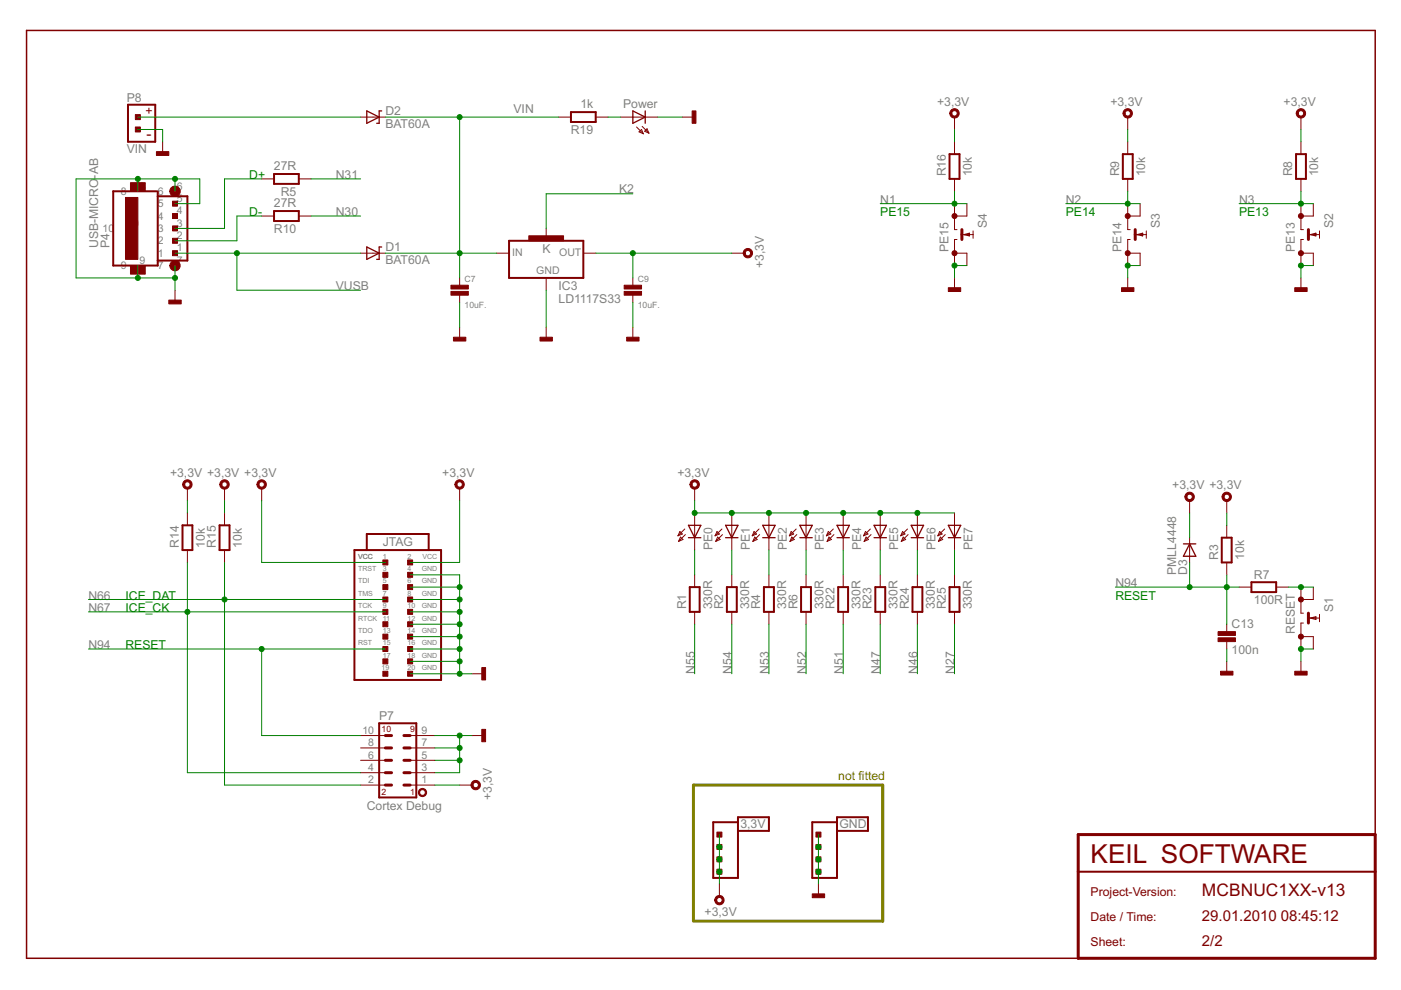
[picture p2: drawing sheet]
<svg xmlns="http://www.w3.org/2000/svg" width="297mm" height="210mm" viewBox="0 0 297 210" stroke-linecap="round" stroke-linejoin="round" font-family="sans-serif">
<g fill="#800000" stroke="#800000" stroke-width=".32">
<path d="M5.6 6.5v196.7z"/>
<path d="M5.6 6.5h286z"/>
<path d="M291.6 6.5v170.5z"/>
<path d="M5.6 203.2h223z"/>
</g>
<g fill="#800000" stroke="#800000" stroke-width=".63">
<path d="M228.6 184.8v18.4z"/>
<path d="M228.6 177v7.8z"/>
<path d="M228.6 177h63z"/>
<path d="M291.6 177v7.8z"/>
<path d="M291.6 184.8v18.4z"/>
<path d="M228.6 203.2h63z"/>
<path d="M203.9 48.7v1z"/>
<path d="M203.9 49.7v1.1z"/>
<path d="M277.4 130v1z"/>
<path d="M277.4 131v1.1z"/>
<path d="M277.4 48.7v1z"/>
<path d="M277.4 49.7v1.1z"/>
<path d="M240.7 48.7v1z"/>
<path d="M240.7 49.7v1.1z"/>
<path d="M85.6 156h1.4z"/>
<path d="M85.6 158.6h1.4z"/>
<path d="M85.6 161.2h1.4z"/>
<path d="M85.6 163.8h1.4z"/>
<path d="M85.6 166.5h1.4z"/>
<path d="M81.7 156h1.3z"/>
<path d="M81.7 158.6h1.3z"/>
<path d="M81.7 161.2h1.3z"/>
<path d="M81.7 163.8h1.3z"/>
<path d="M81.7 166.5h1.3z"/>
</g>
<g fill="#800000" stroke="#800000" stroke-width=".42">
<path d="M228.6 184.8h63z"/>
<path d="M107.9 58.9h15.8z"/>
<path d="M123.7 51.1v7.8z"/>
<path d="M107.9 51.1h15.8z"/>
<path d="M107.9 51.1v7.8z"/>
<path d="M75.1 144.2h18.4z"/>
<path d="M75.1 116.6v27.6z"/>
<path d="M93.5 116.6v27.6z"/>
<path d="M75.1 116.6h2.7z"/>
<path d="M77.8 116.6h13.1z"/>
<path d="M77.8 113.2v3.4z"/>
<path d="M77.8 113.2h13.1z"/>
<path d="M90.9 113.2v3.4z"/>
<path d="M90.9 116.6h2.6z"/>
<path d="M151.2 186.1h5.3z"/>
<path d="M151.2 174.3v11.8z"/>
<path d="M156.5 174.3v11.8z"/>
<path d="M151.2 174.3h5.3z"/>
<path d="M156.5 173.3v1z"/>
<path d="M156.5 173.3h6.5z"/>
<path d="M163 173.3v2.9z"/>
<path d="M156.7 176.2h6.3z"/>
<path d="M172.2 186.1h5.3z"/>
<path d="M172.2 174.3v11.8z"/>
<path d="M177.5 174.3v11.8z"/>
<path d="M172.2 174.3h5.3z"/>
<path d="M177.5 173.3v1z"/>
<path d="M177.5 173.3h6.5z"/>
<path d="M184 173.3v2.9z"/>
<path d="M177.7 176.2h6.3z"/>
<path d="M146.2 124.5v5.2z"/>
<path d="M146.2 124.5h2.1z"/>
<path d="M148.3 124.5v5.2z"/>
<path d="M146.2 129.7h2.1z"/>
<path d="M38.7 111.4v5.2z"/>
<path d="M38.7 111.4h2.1z"/>
<path d="M40.8 111.4v5.2z"/>
<path d="M38.7 116.6h2.1z"/>
<path d="M46.5 111.4v5.2z"/>
<path d="M46.5 111.4h2.2z"/>
<path d="M48.7 111.4v5.2z"/>
<path d="M46.5 116.6h2.2z"/>
<path d="M121.1 25.9h5.2z"/>
<path d="M121.1 23.8v2.1z"/>
<path d="M121.1 23.8h5.2z"/>
<path d="M126.3 23.8v2.1z"/>
<path d="M154.1 124.5v5.2z"/>
<path d="M154.1 124.5h2.1z"/>
<path d="M156.2 124.5v5.2z"/>
<path d="M154.1 129.7h2.1z"/>
<path d="M162 124.5v5.2z"/>
<path d="M162 124.5h2.1z"/>
<path d="M164.1 124.5v5.2z"/>
<path d="M162 129.7h2.1z"/>
<path d="M169.8 124.5v5.2z"/>
<path d="M169.8 124.5h2.1z"/>
<path d="M171.9 124.5v5.2z"/>
<path d="M169.8 129.7h2.1z"/>
<path d="M177.7 124.5v5.2z"/>
<path d="M177.7 124.5h2.1z"/>
<path d="M179.8 124.5v5.2z"/>
<path d="M177.7 129.7h2.1z"/>
<path d="M185.6 124.5v5.2z"/>
<path d="M185.6 124.5h2.1z"/>
<path d="M187.7 124.5v5.2z"/>
<path d="M185.6 129.7h2.1z"/>
<path d="M193.5 124.5v5.2z"/>
<path d="M193.5 124.5h2.1z"/>
<path d="M195.6 124.5v5.2z"/>
<path d="M193.5 129.7h2.1z"/>
<path d="M201.3 124.5v5.2z"/>
<path d="M201.3 124.5h2.1z"/>
<path d="M203.4 124.5v5.2z"/>
<path d="M201.3 129.7h2.1z"/>
<path d="M259 114v5.3z"/>
<path d="M259 114h2.1z"/>
<path d="M261.1 114v5.3z"/>
<path d="M259 119.3h2.1z"/>
<path d="M265.3 123.4h5.3z"/>
<path d="M270.6 123.4v2.1z"/>
<path d="M265.3 125.5h5.3z"/>
<path d="M265.3 123.4v2.1z"/>
<path d="M274.8 32.7v5.2z"/>
<path d="M274.8 32.7h2.1z"/>
<path d="M276.9 32.7v5.2z"/>
<path d="M274.8 37.9h2.1z"/>
<path d="M80.4 169.1h7.9z"/>
<path d="M80.4 153.4v15.7z"/>
<path d="M88.3 153.4v15.7z"/>
<path d="M80.4 153.4h7.9z"/>
<path d="M58.1 39h5.3z"/>
<path d="M58.1 36.9v2.1z"/>
<path d="M58.1 36.9h5.3z"/>
<path d="M63.4 36.9v2.1z"/>
<path d="M58.1 46.9h5.3z"/>
<path d="M58.1 44.7v2.2z"/>
<path d="M58.1 44.7h5.3z"/>
<path d="M63.4 44.7v2.2z"/>
<path d="M238.1 32.7v5.2z"/>
<path d="M238.1 32.7h2.1z"/>
<path d="M240.2 32.7v5.2z"/>
<path d="M238.1 37.9h2.1z"/>
<path d="M201.3 32.7v5.2z"/>
<path d="M201.3 32.7h2.1z"/>
<path d="M203.4 32.7v5.2z"/>
<path d="M201.3 37.9h2.1z"/>
<path d="M33.4 55.2h6.3z"/>
<path d="M39.7 41.6v13.6z"/>
<path d="M33.4 41.6h6.3z"/>
<path d="M24 40.6h9.2z"/>
<path d="M24 56.3h9.4z"/>
<path d="M33.4 55.2v1.1z"/>
<path d="M33.4 41.6v13.6z"/>
<path d="M33.4 40.6v1z"/>
<path d="M24 40.6v15.7z"/>
<path d="M27.1 30.1h5.8z"/>
<path d="M27.1 22.2v7.9z"/>
<path d="M32.9 22.2v7.9z"/>
<path d="M27.1 22.2h5.8z"/>
</g>
<g fill="#800000" stroke="#800000" stroke-width=".21">
<path d="M152.5 187.4v2.7z"/>
<path d="M173.5 187.4v2.7z"/>
<path d="M275.8 140.2v2.7z"/>
<path d="M260.1 106.1v2.7z"/>
<path d="M260.1 140.2v2.7z"/>
<path d="M252.2 116.6v2.7z"/>
<path d="M252.2 114v2.6z"/>
<path d="M252.2 106.1v2.7z"/>
<path d="M275.8 58.9v2.6z"/>
<path d="M275.8 24.8v2.7z"/>
<path d="M239.1 58.9v2.6z"/>
<path d="M105.3 53.7h2.6z"/>
<path d="M115.8 58.9v2.6z"/>
<path d="M123.7 53.7h2.6z"/>
<path d="M115.8 48.4v2.7z"/>
<path d="M115.8 69.4v2.6z"/>
<path d="M97.5 69.4v2.6z"/>
<path d="M37.1 61.5v2.7z"/>
<path d="M155.2 53.7h2.6z"/>
<path d="M34.5 30.1v2.6z"/>
<path d="M144.7 24.8h2.6z"/>
<path d="M134.2 69.4v2.6z"/>
<path d="M76.5 53.7h2.6z"/>
<path d="M79.1 53.7h2.6z"/>
<path d="M76.5 24.8h2.6z"/>
<path d="M79.1 24.8h2.6z"/>
<path d="M100.1 142.9h2.6z"/>
<path d="M55.5 103.5v2.6z"/>
<path d="M97.5 103.5v2.6z"/>
<path d="M39.7 103.5v2.6z"/>
<path d="M47.6 103.5v2.6z"/>
<path d="M147.3 129.7v2.7z"/>
<path d="M147.3 121.9v2.6z"/>
<path d="M147.3 114v2.6z"/>
<path d="M147.3 108.8v2.6z"/>
<path d="M147.3 111.4v2.6z"/>
<path d="M145.2 112.2l-1.5 1.4z"/>
<path d="M143.7 113.6l1-.4z"/>
<path d="M144.1 112.7l.6 .5z"/>
<path d="M144.1 112.7l-.4 .9z"/>
<path d="M143.9 114.8l.9-.4z"/>
<path d="M144.3 113.9l.5 .5z"/>
<path d="M144.3 113.9l-.4 .9z"/>
<path d="M145.3 113.3l-1.4 1.5z"/>
<path d="M39.7 116.6v2.7z"/>
<path d="M39.7 108.8v2.6z"/>
<path d="M47.6 116.6v2.7z"/>
<path d="M47.6 108.8v2.6z"/>
<path d="M126.3 24.8h2.6z"/>
<path d="M118.4 24.8h2.7z"/>
<path d="M136.8 24.8h2.6z"/>
<path d="M131.6 24.8h2.6z"/>
<path d="M134.2 24.8h2.6z"/>
<path d="M135 26.9l1.4 1.5z"/>
<path d="M136 27.5l.4 .9z"/>
<path d="M135.5 28l.5-.5z"/>
<path d="M135.5 28l.9 .4z"/>
<path d="M137.2 27.3l.4 .9z"/>
<path d="M137.2 27.3l-.5 .5z"/>
<path d="M136.7 27.8l.9 .4z"/>
<path d="M136.1 26.8l1.5 1.4z"/>
<path d="M147.3 103.5v2.6z"/>
<path d="M155.2 114v2.6z"/>
<path d="M155.2 108.8v2.6z"/>
<path d="M155.2 111.4v2.6z"/>
<path d="M153.1 112.2l-1.5 1.4z"/>
<path d="M151.6 113.6l.9-.4z"/>
<path d="M152 112.7l.5 .5z"/>
<path d="M152 112.7l-.4 .9z"/>
<path d="M151.7 114.8l1-.4z"/>
<path d="M152.1 113.9l.6 .5z"/>
<path d="M152.1 113.9l-.4 .9z"/>
<path d="M153.2 113.3l-1.5 1.5z"/>
<path d="M163 114v2.6z"/>
<path d="M163 108.8v2.6z"/>
<path d="M163 111.4v2.6z"/>
<path d="M160.9 112.2l-1.4 1.4z"/>
<path d="M159.5 113.6l.9-.4z"/>
<path d="M159.9 112.7l.5 .5z"/>
<path d="M159.9 112.7l-.4 .9z"/>
<path d="M159.6 114.8l.9-.4z"/>
<path d="M160 113.9l.5 .5z"/>
<path d="M160 113.9l-.4 .9z"/>
<path d="M161.1 113.3l-1.5 1.5z"/>
<path d="M170.9 114v2.6z"/>
<path d="M170.9 108.8v2.6z"/>
<path d="M170.9 111.4v2.6z"/>
<path d="M168.8 112.2l-1.4 1.4z"/>
<path d="M167.4 113.6l.9-.4z"/>
<path d="M167.7 112.7l.6 .5z"/>
<path d="M167.7 112.7l-.3 .9z"/>
<path d="M167.5 114.8l.9-.4z"/>
<path d="M167.9 113.9l.5 .5z"/>
<path d="M167.9 113.9l-.4 .9z"/>
<path d="M168.9 113.3l-1.4 1.5z"/>
<path d="M178.8 114v2.6z"/>
<path d="M178.8 108.8v2.6z"/>
<path d="M178.8 111.4v2.6z"/>
<path d="M175.2 113.6l1.5-1.4z"/>
<path d="M175.2 113.6l.9-.4z"/>
<path d="M175.6 112.7l.5 .5z"/>
<path d="M175.6 112.7l-.4 .9z"/>
<path d="M175.4 114.8l.9-.4z"/>
<path d="M175.7 113.9l.6 .5z"/>
<path d="M175.7 113.9l-.3 .9z"/>
<path d="M176.8 113.3l-1.4 1.5z"/>
<path d="M186.6 114v2.6z"/>
<path d="M186.6 108.8v2.6z"/>
<path d="M186.6 111.4v2.6z"/>
<path d="M184.5 112.2l-1.4 1.4z"/>
<path d="M183.1 113.6l.9-.4z"/>
<path d="M183.5 112.7l.5 .5z"/>
<path d="M183.5 112.7l-.4 .9z"/>
<path d="M183.2 114.8l.9-.4z"/>
<path d="M183.6 113.9l.5 .5z"/>
<path d="M183.6 113.9l-.4 .9z"/>
<path d="M183.2 114.8l1.5-1.5z"/>
<path d="M194.5 114v2.6z"/>
<path d="M194.5 108.8v2.6z"/>
<path d="M194.5 111.4v2.6z"/>
<path d="M192.4 112.2l-1.4 1.4z"/>
<path d="M191 113.6l.9-.4z"/>
<path d="M191.4 112.7l.5 .5z"/>
<path d="M191.4 112.7l-.4 .9z"/>
<path d="M191.1 114.8l.9-.4z"/>
<path d="M191.5 113.9l.5 .5z"/>
<path d="M191.5 113.9l-.4 .9z"/>
<path d="M192.5 113.3l-1.4 1.5z"/>
<path d="M202.4 114v2.6z"/>
<path d="M202.4 108.8v2.6z"/>
<path d="M202.4 111.4v2.6z"/>
<path d="M200.3 112.2l-1.5 1.4z"/>
<path d="M198.8 113.6l.9-.4z"/>
<path d="M199.2 112.7l.5 .5z"/>
<path d="M199.2 112.7l-.4 .9z"/>
<path d="M199 114.8l.9-.4z"/>
<path d="M199.4 113.9l.5 .5z"/>
<path d="M199.4 113.9l-.4 .9z"/>
<path d="M200.4 113.3l-1.4 1.5z"/>
<path d="M155.2 129.7v2.7z"/>
<path d="M155.2 121.9v2.6z"/>
<path d="M163 129.7v2.7z"/>
<path d="M163 121.9v2.6z"/>
<path d="M170.9 129.7v2.7z"/>
<path d="M170.9 121.9v2.6z"/>
<path d="M178.8 129.7v2.7z"/>
<path d="M178.8 121.9v2.6z"/>
<path d="M186.6 129.7v2.7z"/>
<path d="M186.6 121.9v2.6z"/>
<path d="M194.5 129.7v2.7z"/>
<path d="M194.5 121.9v2.6z"/>
<path d="M202.4 129.7v2.7z"/>
<path d="M202.4 121.9v2.6z"/>
<path d="M97.5 58.9v1.6z"/>
<path d="M97.5 62.6v1.6z"/>
<path d="M134.2 58.9v1.6z"/>
<path d="M134.2 62.6v1.6z"/>
<path d="M260.1 119.3v2.6z"/>
<path d="M260.1 111.4v2.6z"/>
<path d="M262.7 124.5h2.6z"/>
<path d="M270.6 124.5h2.6z"/>
<path d="M275.8 37.9v2.7z"/>
<path d="M275.8 30.1v2.6z"/>
<path d="M205 43.2v2.6z"/>
<path d="M202.4 43.2v2.6z"/>
<path d="M202.4 53.7v2.6z"/>
<path d="M205 53.7v2.6z"/>
<path d="M202.4 45.8h2.6z"/>
<path d="M202.4 53.7h2.6z"/>
<path d="M202.4 45.8v2.9z"/>
<path d="M202.4 50.8h.5z"/>
<path d="M202.4 50.8v2.9z"/>
<path d="M202.4 48.7h.5z"/>
<path d="M203.9 49.7h.6z"/>
<path d="M204.5 49.7h1.8z"/>
<path d="M206.3 49.7v.8z"/>
<path d="M206.3 49v.7z"/>
<path d="M278.4 124.5v2.6z"/>
<path d="M275.8 124.5v2.6z"/>
<path d="M275.8 135v2.6z"/>
<path d="M278.4 135v2.6z"/>
<path d="M275.8 127.1h2.6z"/>
<path d="M275.8 135h2.6z"/>
<path d="M275.8 127.1v2.9z"/>
<path d="M275.8 132.1h.6z"/>
<path d="M275.8 132.1v2.9z"/>
<path d="M275.8 130h.6z"/>
<path d="M277.4 131h.5z"/>
<path d="M277.9 131h1.9z"/>
<path d="M279.8 131v.8z"/>
<path d="M279.8 130.3v.7z"/>
<path d="M278.4 43.2v2.6z"/>
<path d="M275.8 43.2v2.6z"/>
<path d="M275.8 53.7v2.6z"/>
<path d="M278.4 53.7v2.6z"/>
<path d="M275.8 45.8h2.6z"/>
<path d="M275.8 53.7h2.6z"/>
<path d="M275.8 45.8v2.9z"/>
<path d="M275.8 50.8h.6z"/>
<path d="M275.8 50.8v2.9z"/>
<path d="M275.8 48.7h.6z"/>
<path d="M277.4 49.7h.5z"/>
<path d="M277.9 49.7h1.9z"/>
<path d="M279.8 49.7v.8z"/>
<path d="M279.8 49v.7z"/>
<path d="M241.7 43.2v2.6z"/>
<path d="M239.1 43.2v2.6z"/>
<path d="M239.1 53.7v2.6z"/>
<path d="M241.7 53.7v2.6z"/>
<path d="M239.1 45.8h2.6z"/>
<path d="M239.1 53.7h2.6z"/>
<path d="M239.1 45.8v2.9z"/>
<path d="M239.1 50.8h.5z"/>
<path d="M239.1 50.8v2.9z"/>
<path d="M239.1 48.7h.5z"/>
<path d="M240.7 49.7h.5z"/>
<path d="M241.2 49.7h1.8z"/>
<path d="M243 49.7v.8z"/>
<path d="M243 49v.7z"/>
<path d="M87 166.5h5.2z"/>
<path d="M76.5 166.5h5.2z"/>
<path d="M87 163.8h5.2z"/>
<path d="M76.5 163.8h5.2z"/>
<path d="M87 161.2h5.2z"/>
<path d="M76.5 161.2h5.2z"/>
<path d="M87 158.6h5.2z"/>
<path d="M76.5 158.6h5.2z"/>
<path d="M87 156h5.2z"/>
<path d="M76.5 156h5.2z"/>
<path d="M100.1 156h2.6z"/>
<path d="M97.5 166.5h2.6z"/>
<path d="M260.1 132.4v1.5z"/>
<path d="M260.1 136v1.6z"/>
<path d="M63.4 37.9h2.6z"/>
<path d="M55.5 37.9h2.6z"/>
<path d="M63.4 45.8h2.6z"/>
<path d="M55.5 45.8h2.6z"/>
<path d="M239.1 37.9v2.7z"/>
<path d="M239.1 30.1v2.6z"/>
<path d="M239.1 24.8v2.7z"/>
<path d="M202.4 37.9v2.7z"/>
<path d="M202.4 30.1v2.6z"/>
<path d="M202.4 24.8v2.7z"/>
<path d="M202.4 58.9v2.6z"/>
<path d="M151.7 190.3a1 1 0 0 1 1.6 0 1 1 0 0 1-.5 1.5 1 1 0 0 1-1.3-.9h.5a.58 .58 0 0 1 .8-.5 .58 .58 0 0 1 .1 .9 .58 .58 0 0 1-.9-.3v-.1h-.5z" fill-rule="evenodd"/>
<path d="M259.3 104.8a.99 .99 0 0 1 1.6 0 .99 .99 0 0 1-.5 1.5 .99 .99 0 0 1-1.3-1h.4a.58 .58 0 0 1 .8-.6 .58 .58 0 0 1 .2 1 .58 .58 0 0 1-1-.2v-.2h-.4z" fill-rule="evenodd"/>
<path d="M251.4 104.8a1 1 0 0 1 1.6 0 1 1 0 0 1-.5 1.5 1 1 0 0 1-1.3-1h.5a.58 .58 0 0 1 .8-.5 .58 .58 0 0 1 .1 1 .58 .58 0 0 1-.9-.3v-.2h-.5z" fill-rule="evenodd"/>
<path d="M275 23.5a1 1 0 0 1 1.6 0 1 1 0 0 1-.5 1.5 1 1 0 0 1-1.3-1h.5a.58 .58 0 0 1 .8-.5 .58 .58 0 0 1 .1 1 .58 .58 0 0 1-.9-.3v-.2h-.5z" fill-rule="evenodd"/>
<path d="M157.8 53.1a1 1 0 0 1 1.6 0 1 1 0 0 1-.5 1.5 1 1 0 0 1-1.3-.9h.4a.58 .58 0 0 1 .8-.5 .58 .58 0 0 1 .1 .9 .58 .58 0 0 1-.9-.3v-.1h-.4z" fill-rule="evenodd"/>
<path d="M54.7 102.1a1 1 0 0 1 1.6 0 1 1 0 0 1-.5 1.6 1 1 0 0 1-1.3-1h.4a.58 .58 0 0 1 .7-.6 .58 .58 0 0 1 .3 1 .58 .58 0 0 1-1-.2v-.2h-.4z" fill-rule="evenodd"/>
<path d="M96.6 102.1a.99 .99 0 0 1 1.6 0 .99 .99 0 0 1-.4 1.6 .99 .99 0 0 1-1.3-1h.4a.58 .58 0 0 1 .7-.6 .58 .58 0 0 1 .3 1 .58 .58 0 0 1-1-.2v-.2h-.4z" fill-rule="evenodd"/>
<path d="M38.9 102.1a1 1 0 0 1 1.6 0 1 1 0 0 1-.5 1.6 1 1 0 0 1-1.3-1h.5a.58 .58 0 0 1 .8-.5 .58 .58 0 0 1 .1 1 .58 .58 0 0 1-.9-.3v-.2h-.5z" fill-rule="evenodd"/>
<path d="M46.8 102.1a1 1 0 0 1 1.6 0 1 1 0 0 1-.5 1.6 1 1 0 0 1-1.3-1h.4a.58 .58 0 0 1 .9-.5 .58 .58 0 0 1 .1 1 .58 .58 0 0 1-.9-.3l-.1-.2h-.4z" fill-rule="evenodd"/>
<path d="M146.5 102.1a1 1 0 0 1 1.6 0 1 1 0 0 1-.5 1.6 1 1 0 0 1-1.3-1h.4a.57 .57 0 0 1 .8-.6 .57 .57 0 0 1 .2 1 .57 .57 0 0 1-1-.2v-.2h-.4z" fill-rule="evenodd"/>
<path d="M88.9 167.5a.88 .88 0 0 1 1.4 0 .88 .88 0 0 1-.4 1.3 .88 .88 0 0 1-1.2-.8h.3a.61 .61 0 0 1 .8-.6 .61 .61 0 0 1 .2 1 .61 .61 0 0 1-1-.2v-.2h-.3z" fill-rule="evenodd"/>
<path d="M100.1 165.9a1 1 0 0 1 1.6 0 1 1 0 0 1-.5 1.5 1 1 0 0 1-1.3-.9h.4a.58 .58 0 0 1 .8-.5 .58 .58 0 0 1 .1 .9 .58 .58 0 0 1-.9-.3v-.1h-.4z" fill-rule="evenodd"/>
<path d="M238.5 23.2a1 1 0 0 1 1.5 .4 1 1 0 0 1-.7 1.4 1 1 0 0 1-1.2-1h.4a.58 .58 0 0 1 .9-.5 .58 .58 0 0 1 .1 1 .58 .58 0 0 1-1-.3v-.2h-.4z" fill-rule="evenodd"/>
<path d="M201.8 23.2a1 1 0 0 1 1.5 .4 1 1 0 0 1-.7 1.4 1 1 0 0 1-1.2-1h.4a.58 .58 0 0 1 .8-.5 .58 .58 0 0 1 .2 1 .58 .58 0 0 1-1-.3v-.2h-.4z" fill-rule="evenodd"/>
<path d="M36.3 39.8a1.11 1.11 0 0 1 1.8 .1 1.11 1.11 0 0 1-.7 1.7 1.11 1.11 0 0 1-1.4-1h1.2h-1.2z" fill-rule="evenodd"/>
<path d="M36.3 55.6a1.1 1.1 0 0 1 1.7 .2 1.1 1.1 0 0 1-.6 1.6 1.1 1.1 0 0 1-1.4-1.1h1.2h-1.2z" fill-rule="evenodd"/>
<circle cx="202.4" cy="45.8" r=".53"/>
<circle cx="202.4" cy="53.7" r=".53"/>
<circle cx="275.8" cy="127.1" r=".53"/>
<circle cx="275.8" cy="135" r=".53"/>
<circle cx="275.8" cy="45.8" r=".53"/>
<circle cx="275.8" cy="53.7" r=".53"/>
<circle cx="239.1" cy="45.8" r=".53"/>
<circle cx="239.1" cy="53.7" r=".53"/>
</g>
<g fill="#800000" stroke="#800000" stroke-width=".21">
<path d="M172.2 189.5h2.6v.8h-2.6z"/>
<path d="M274.5 142.3h2.6v.8h-2.6z"/>
<path d="M258.8 142.3h2.6v.8h-2.6z"/>
<path d="M274.5 61h2.6v.8h-2.6z"/>
<path d="M237.8 61h2.6v.8h-2.6z"/>
<path d="M112.1 50h7.4v1.1h-7.4z"/>
<path d="M114.5 71.5h2.6v.8h-2.6z"/>
<path d="M96.1 71.5h2.7v.8h-2.7z"/>
<path d="M35.8 63.6h2.6v.8h-2.6z"/>
<path d="M33.2 32.2h2.6v.8h-2.6z"/>
<path d="M146.7 23.5h.9v2.6h-.9z"/>
<path d="M132.9 71.5h2.6v.8h-2.6z"/>
<path d="M102.2 141.5h.8v2.7h-.8z"/>
<path d="M81.2 118.7h1v1.1h-1z"/>
<path d="M86.4 118.7h1.1v1.1h-1.1z"/>
<path d="M81.2 121.3h1v1.1h-1z"/>
<path d="M86.4 121.3h1.1v1.1h-1.1z"/>
<path d="M86.4 124h1.1v1h-1.1z"/>
<path d="M81.2 124h1v1h-1z"/>
<path d="M81.2 126.6h1v1h-1z"/>
<path d="M86.4 126.6h1.1v1h-1.1z"/>
<path d="M81.2 129.2h1v1.1h-1z"/>
<path d="M86.4 129.2h1.1v1.1h-1.1z"/>
<path d="M81.2 131.8h1v1.1h-1z"/>
<path d="M86.4 131.8h1.1v1.1h-1.1z"/>
<path d="M81.2 134.5h1v1h-1z"/>
<path d="M86.4 134.5h1.1v1h-1.1z"/>
<path d="M81.2 137.1h1v1h-1z"/>
<path d="M86.4 137.1h1.1v1h-1.1z"/>
<path d="M81.2 139.7h1v1.1h-1z"/>
<path d="M86.4 139.7h1.1v1.1h-1.1z"/>
<path d="M81.2 142.3h1v1.1h-1z"/>
<path d="M86.4 142.3h1.1v1.1h-1.1z"/>
<path d="M152 176.4h1.1v1.1h-1.1z"/>
<path d="M152 179h1.1v1.1h-1.1z"/>
<path d="M152 181.7h1.1v1h-1.1z"/>
<path d="M152 184.3h1.1v1.1h-1.1z"/>
<path d="M173 176.4h1.1v1.1h-1.1z"/>
<path d="M173 179h1.1v1.1h-1.1z"/>
<path d="M173 181.7h1.1v1h-1.1z"/>
<path d="M173 184.3h1.1v1.1h-1.1z"/>
<path d="M95.6 60.5h3.7v.8h-3.7z"/>
<path d="M95.6 61.8h3.7v.8h-3.7z"/>
<path d="M132.3 60.5h3.7v.8h-3.7z"/>
<path d="M132.3 61.8h3.7v.8h-3.7z"/>
<path d="M102.2 154.6h.8v2.7h-.8z"/>
<path d="M258.3 133.9h3.6v.8h-3.6z"/>
<path d="M258.3 135.2h3.6v.8h-3.6z"/>
<path d="M201.1 61h2.6v.8h-2.6z"/>
<path d="M36.6 50.5h1v1.1h-1z"/>
<path d="M36.6 47.9h1v1.1h-1z"/>
<path d="M36.6 53.1h1v1.1h-1z"/>
<path d="M36.6 45.3h1v1h-1z"/>
<path d="M36.6 42.7h1v1h-1z"/>
<path d="M26.6 41.9h2.6v13.1h-2.6z"/>
<path d="M27.7 38.7h3.1v1.9h-3.1z"/>
<path d="M27.7 56.3h3.1v1.8h-3.1z"/>
<path d="M28.7 24.3h1.1v1.1h-1.1z"/>
<path d="M28.7 26.9h1.1v1.1h-1.1z"/>
</g>
<g fill="#800000" stroke="#800000" stroke-width=".28">
<path d="M252.2 115.3l1.3 2.6z"/>
<path d="M252.2 115.3l-1.3 2.6z"/>
<path d="M250.9 115.3h1.3z"/>
<path d="M250.9 117.9h2.6z"/>
<path d="M252.2 115.3h1.3z"/>
<path d="M77.8 55l2.6-1.3z"/>
<path d="M77.8 52.4l2.6 1.3z"/>
<path d="M80.4 52.4v1.3z"/>
<path d="M77.8 52.4v2.6z"/>
<path d="M80.4 53.7v1.3z"/>
<path d="M80.4 52.4h.5z"/>
<path d="M79.9 55h.5z"/>
<path d="M77.8 26.1l2.6-1.3z"/>
<path d="M77.8 23.5l2.6 1.3z"/>
<path d="M80.4 23.5v1.3z"/>
<path d="M77.8 23.5v2.6z"/>
<path d="M80.4 24.8v1.3z"/>
<path d="M80.4 23.5h.5z"/>
<path d="M79.9 26.1h.5z"/>
<path d="M148.6 111.4l-1.3 2.6z"/>
<path d="M146 111.4l1.3 2.6z"/>
<path d="M147.3 114h1.3z"/>
<path d="M146 114h1.3z"/>
<path d="M147.3 111.4h1.3z"/>
<path d="M146 111.4h1.3z"/>
<path d="M134.2 23.5l2.6 1.3z"/>
<path d="M134.2 26.1l2.6-1.3z"/>
<path d="M136.8 23.5v1.3z"/>
<path d="M136.8 24.8v1.3z"/>
<path d="M134.2 23.5v1.3z"/>
<path d="M134.2 24.8v1.3z"/>
<path d="M156.5 111.4l-1.3 2.6z"/>
<path d="M153.8 111.4l1.4 2.6z"/>
<path d="M155.2 114h1.3z"/>
<path d="M153.8 114h1.4z"/>
<path d="M155.2 111.4h1.3z"/>
<path d="M153.8 111.4h1.4z"/>
<path d="M164.3 111.4l-1.3 2.6z"/>
<path d="M161.7 111.4l1.3 2.6z"/>
<path d="M163 114h1.3z"/>
<path d="M161.7 114h1.3z"/>
<path d="M163 111.4h1.3z"/>
<path d="M161.7 111.4h1.3z"/>
<path d="M172.2 111.4l-1.3 2.6z"/>
<path d="M169.6 111.4l1.3 2.6z"/>
<path d="M170.9 114h1.3z"/>
<path d="M169.6 114h1.3z"/>
<path d="M170.9 111.4h1.3z"/>
<path d="M169.6 111.4h1.3z"/>
<path d="M180.1 111.4l-1.3 2.6z"/>
<path d="M177.5 111.4l1.3 2.6z"/>
<path d="M178.8 114h1.3z"/>
<path d="M177.5 114h1.3z"/>
<path d="M178.8 111.4h1.3z"/>
<path d="M177.5 111.4h1.3z"/>
<path d="M187.9 111.4l-1.3 2.6z"/>
<path d="M185.3 111.4l1.3 2.6z"/>
<path d="M186.6 114h1.3z"/>
<path d="M185.3 114h1.3z"/>
<path d="M186.6 111.4h1.3z"/>
<path d="M185.3 111.4h1.3z"/>
<path d="M195.8 111.4l-1.3 2.6z"/>
<path d="M193.2 111.4l1.3 2.6z"/>
<path d="M194.5 114h1.3z"/>
<path d="M193.2 114h1.3z"/>
<path d="M194.5 111.4h1.3z"/>
<path d="M193.2 111.4h1.3z"/>
<path d="M203.7 111.4l-1.3 2.6z"/>
<path d="M201.1 111.4l1.3 2.6z"/>
<path d="M202.4 114h1.3z"/>
<path d="M201.1 114h1.3z"/>
<path d="M202.4 111.4h1.3z"/>
<path d="M201.1 111.4h1.3z"/>
<path d="M205.5 49.5v.5z"/>
<path d="M204.5 49.7l1 .3z"/>
<path d="M204.5 49.7l1-.2z"/>
<path d="M279 130.8v.5z"/>
<path d="M277.9 131l1.1 .3z"/>
<path d="M277.9 131l1.1-.2z"/>
<path d="M279 49.5v.5z"/>
<path d="M277.9 49.7l1.1 .3z"/>
<path d="M277.9 49.7l1.1-.2z"/>
<path d="M242.3 49.5v.5z"/>
<path d="M241.2 49.7l1.1 .3z"/>
<path d="M241.2 49.7l1.1-.2z"/>
</g>
<g fill="#008000" stroke="#008000" stroke-width=".21">
<path d="M152.5 184.8v2.6z"/>
<path d="M152.5 182.2v2.6z"/>
<path d="M152.5 179.6v2.6z"/>
<path d="M152.5 177v2.6z"/>
<path d="M260.1 108.8v2.6z"/>
<path d="M252.2 108.8v5.2z"/>
<path d="M275.8 27.5v2.6z"/>
<path d="M134.2 53.7h21z"/>
<path d="M126.3 53.7h7.9z"/>
<path d="M134.2 53.7v5.2z"/>
<path d="M55.5 106.1v13.2z"/>
<path d="M55.5 119.3h26.2z"/>
<path d="M97.5 106.1v13.2z"/>
<path d="M87 119.3h10.5z"/>
<path d="M39.7 106.1v2.7z"/>
<path d="M47.6 106.1v2.7z"/>
<path d="M147.3 106.1v2.7z"/>
<path d="M147.3 108.8h7.9z"/>
<path d="M155.2 108.8h7.8z"/>
<path d="M163 108.8h7.9z"/>
<path d="M170.9 108.8h7.9z"/>
<path d="M178.8 108.8h7.8z"/>
<path d="M186.6 108.8h7.9z"/>
<path d="M194.5 108.8h7.9z"/>
<path d="M92.2 166.5h5.3z"/>
<path d="M239.1 27.5v2.6z"/>
<path d="M202.4 27.5v2.6z"/>
<path d="M173.5 184.8v2.6z"/>
<path d="M173.5 182.2v2.6z"/>
<path d="M173.5 179.6v2.6z"/>
<path d="M173.5 177v2.6z"/>
<path d="M275.8 137.6v2.6z"/>
<path d="M275.8 137.6h2.6z"/>
<path d="M260.1 137.6v2.6z"/>
<path d="M275.8 56.3v2.6z"/>
<path d="M275.8 56.3h2.6z"/>
<path d="M239.1 56.3v2.6z"/>
<path d="M239.1 56.3h2.6z"/>
<path d="M115.8 61.5v7.9z"/>
<path d="M97.5 64.2v5.2z"/>
<path d="M34.5 27.5v2.6z"/>
<path d="M29.2 27.5h5.3z"/>
<path d="M139.4 24.8h5.3z"/>
<path d="M134.2 64.2v5.2z"/>
<path d="M97.5 142.9h2.6z"/>
<path d="M97.5 140.2v2.7z"/>
<path d="M97.5 137.6v2.6z"/>
<path d="M97.5 135v2.6z"/>
<path d="M97.5 132.4v2.6z"/>
<path d="M97.5 129.7v2.7z"/>
<path d="M97.5 127.1v2.6z"/>
<path d="M97.5 124.5v2.6z"/>
<path d="M97.5 121.9v2.6z"/>
<path d="M87 121.9h10.5z"/>
<path d="M87 124.5h10.5z"/>
<path d="M87 127.1h10.5z"/>
<path d="M87 129.7h10.5z"/>
<path d="M87 132.4h10.5z"/>
<path d="M87 135h10.5z"/>
<path d="M87 137.6h10.5z"/>
<path d="M87 140.2h10.5z"/>
<path d="M87 142.9h10.5z"/>
<path d="M97.5 156h2.6z"/>
<path d="M92.2 156h5.3z"/>
<path d="M97.5 156v2.6z"/>
<path d="M97.5 158.6v2.6z"/>
<path d="M97.5 161.2v2.6z"/>
<path d="M92.2 163.8h5.3z"/>
<path d="M92.2 161.2h5.3z"/>
<path d="M92.2 158.6h5.3z"/>
<path d="M202.4 56.3v2.6z"/>
<path d="M202.4 56.3h2.6z"/>
<path d="M37.1 58.9v2.6z"/>
<path d="M37.1 56.3v2.6z"/>
<path d="M29.2 58.9h7.9z"/>
<path d="M16.1 58.9h13.1z"/>
<path d="M16.1 37.9v21z"/>
<path d="M16.1 37.9h13.1z"/>
<path d="M29.2 37.9h7.9z"/>
<path d="M37.1 37.9v2.7z"/>
<path d="M29.2 37.9v2.7z"/>
<path d="M29.2 56.3v2.6z"/>
<path d="M37.1 37.9h5.3z"/>
<path d="M42.4 37.9v5.3z"/>
<path d="M37.1 43.2h5.3z"/>
<path d="M273.2 124.5h2.6z"/>
<path d="M275.8 124.5h2.6z"/>
<path d="M66 37.9h10.5z"/>
<path d="M115.8 41.1v7.3z"/>
<path d="M115.8 41.1h18.4z"/>
<path d="M128.9 24.8h2.7z"/>
<path d="M37.1 53.7h13.1z"/>
<path d="M50.2 53.7h26.3z"/>
<path d="M50.2 53.7v7.8z"/>
<path d="M50.2 61.5h26.3z"/>
<path d="M97.5 53.7v5.2z"/>
<path d="M97.5 24.8h20.9z"/>
<path d="M97.5 24.8v28.9z"/>
<path d="M81.7 53.7h15.8z"/>
<path d="M81.7 24.8h15.8z"/>
<path d="M97.5 53.7h7.8z"/>
<path d="M29.2 24.8h47.3z"/>
<path d="M147.3 116.6v5.3z"/>
<path d="M155.2 116.6v5.3z"/>
<path d="M163 116.6v5.3z"/>
<path d="M170.9 116.6v5.3z"/>
<path d="M178.8 116.6v5.3z"/>
<path d="M186.6 116.6v5.3z"/>
<path d="M194.5 116.6v5.3z"/>
<path d="M202.4 116.6v5.3z"/>
<path d="M18.8 127.1h28.8z"/>
<path d="M47.6 119.3v7.8z"/>
<path d="M47.6 127.1h34.1z"/>
<path d="M47.6 127.1v39.4z"/>
<path d="M47.6 166.5h28.9z"/>
<path d="M39.7 129.7h42z"/>
<path d="M18.8 129.7h20.9z"/>
<path d="M39.7 119.3v10.4z"/>
<path d="M39.7 129.7v34.1z"/>
<path d="M39.7 163.8h36.8z"/>
<path d="M18.8 137.6h36.7z"/>
<path d="M55.5 137.6h26.2z"/>
<path d="M55.5 137.6v18.4z"/>
<path d="M55.5 156h21z"/>
<path d="M260.1 124.5v7.9z"/>
<path d="M260.1 121.9v2.6z"/>
<path d="M260.1 124.5h2.6z"/>
<path d="M252.2 124.5h7.9z"/>
<path d="M252.2 119.3v5.2z"/>
<path d="M236.5 124.5h15.7z"/>
<path d="M47.6 37.9h7.9z"/>
<path d="M47.6 37.9v10.5z"/>
<path d="M37.1 48.4h10.5z"/>
<path d="M50.2 45.8h5.3z"/>
<path d="M50.2 45.8v5.3z"/>
<path d="M37.1 51.1h13.1z"/>
<path d="M66 45.8h10.5z"/>
<path d="M147.3 132.4v10.5z"/>
<path d="M155.2 132.4v10.5z"/>
<path d="M163 132.4v10.5z"/>
<path d="M170.9 132.4v10.5z"/>
<path d="M178.8 132.4v10.5z"/>
<path d="M186.6 132.4v10.5z"/>
<path d="M194.5 132.4v10.5z"/>
<path d="M202.4 132.4v10.5z"/>
<path d="M262.7 43.2h13.1z"/>
<path d="M275.8 40.6v2.6z"/>
<path d="M275.8 43.2h2.6z"/>
<path d="M202.4 40.6v2.6z"/>
<path d="M202.4 43.2h2.6z"/>
<path d="M186.6 43.2h15.8z"/>
<path d="M239.1 43.2h2.6z"/>
<path d="M226 43.2h13.1z"/>
<path d="M239.1 40.6v2.6z"/>
<circle cx="152.5" cy="182.2" r=".53"/>
<circle cx="152.5" cy="184.8" r=".53"/>
<circle cx="152.5" cy="179.6" r=".53"/>
<circle cx="134.2" cy="53.7" r=".53"/>
<circle cx="147.3" cy="108.8" r=".53"/>
<circle cx="155.2" cy="108.8" r=".53"/>
<circle cx="163" cy="108.8" r=".53"/>
<circle cx="170.9" cy="108.8" r=".53"/>
<circle cx="178.8" cy="108.8" r=".53"/>
<circle cx="186.6" cy="108.8" r=".53"/>
<circle cx="194.5" cy="108.8" r=".53"/>
<circle cx="173.5" cy="179.6" r=".53"/>
<circle cx="173.5" cy="182.2" r=".53"/>
<circle cx="173.5" cy="184.8" r=".53"/>
<circle cx="275.8" cy="137.6" r=".53"/>
<circle cx="275.8" cy="56.3" r=".53"/>
<circle cx="239.1" cy="56.3" r=".53"/>
<circle cx="97.5" cy="142.9" r=".53"/>
<circle cx="97.5" cy="124.5" r=".53"/>
<circle cx="97.5" cy="127.1" r=".53"/>
<circle cx="97.5" cy="129.7" r=".53"/>
<circle cx="97.5" cy="132.4" r=".53"/>
<circle cx="97.5" cy="135" r=".53"/>
<circle cx="97.5" cy="137.6" r=".53"/>
<circle cx="97.5" cy="140.2" r=".53"/>
<circle cx="97.5" cy="156" r=".53"/>
<circle cx="97.5" cy="161.2" r=".53"/>
<circle cx="97.5" cy="158.6" r=".53"/>
<circle cx="202.4" cy="56.3" r=".53"/>
<circle cx="37.1" cy="58.9" r=".53"/>
<circle cx="29.2" cy="37.9" r=".53"/>
<circle cx="29.2" cy="58.9" r=".53"/>
<circle cx="37.1" cy="37.9" r=".53"/>
<circle cx="275.8" cy="124.5" r=".53"/>
<circle cx="50.2" cy="53.7" r=".53"/>
<circle cx="97.5" cy="53.7" r=".53"/>
<circle cx="97.5" cy="24.8" r=".53"/>
<circle cx="47.6" cy="127.1" r=".53"/>
<circle cx="39.7" cy="129.7" r=".53"/>
<circle cx="55.5" cy="137.6" r=".53"/>
<circle cx="260.1" cy="124.5" r=".53"/>
<circle cx="252.2" cy="124.5" r=".53"/>
<circle cx="275.8" cy="43.2" r=".53"/>
<circle cx="202.4" cy="43.2" r=".53"/>
<circle cx="239.1" cy="43.2" r=".53"/>
</g>
<g fill="#808000" stroke="#808000" stroke-width=".63">
<path d="M147 166.5h40.2z"/>
<path d="M147.3 195.3h39.9z"/>
<path d="M147 166.5v28.8z"/>
<path d="M187.2 166.5v28.8z"/>
</g>
<text font-size="6.2" fill="#800000" x="231.2" y="183">KEIL SOFTWARE</text>
<text font-size="4.1" fill="#800000" x="254.8" y="190.1">MCBNUC1XX-v13</text>
<g font-size="3.6" fill="#800000">
<text x="31.1" y="29.5">-</text>
<text x="254.8" y="195.3">29.01.2010</text>
<text x="271.6" y="195.3">08:45:12</text>
<text x="254.8" y="200.6">2/2</text>
</g>
<g font-size="2.9" fill="#808080">
<text x="26.9" y="21.7">P8</text>
<text x="123" y="23">1k</text>
<text x="132.1" y="22.9">Power</text>
<text x="198.7" y="22.5">+3,3V</text>
<text x="235.4" y="22.5">+3,3V</text>
<text x="272.2" y="22.5">+3,3V</text>
<text x="81.7" y="27.2">BAT60A</text>
<text x="81.7" y="24.3">D2</text>
<text x="108.9" y="24">VIN</text>
<text x="121" y="28.5">R19</text>
<text x="26.9" y="32.4">VIN</text>
<text x="20.8" y="37.8" transform="rotate(-90 20.8 37.8)">-AB</text>
<text x="58.1" y="36.1">27R</text>
<text x="59.5" y="41.6">R5</text>
<text x="71.2" y="37.9">N31</text>
<text x="131.3" y="40.8">K2</text>
<text x="200.5" y="37.4" transform="rotate(-90 200.5 37.4)">R16</text>
<text x="206" y="37.4" transform="rotate(-90 206 37.4)">10k</text>
<text x="237.3" y="37.4" transform="rotate(-90 237.3 37.4)">R9</text>
<text x="242.8" y="37.4" transform="rotate(-90 242.8 37.4)">10k</text>
<text x="274" y="37.4" transform="rotate(-90 274 37.4)">R8</text>
<text x="279.5" y="37.4" transform="rotate(-90 279.5 37.4)">10k</text>
<text x="58.1" y="44">27R</text>
<text x="71.2" y="45.8">N30</text>
<text x="186.6" y="43.2">N1</text>
<text x="226" y="43.2">N2</text>
<text x="262.7" y="43.2">N3</text>
<text x="20.8" y="52.6" transform="rotate(-90 20.8 52.6)">USB-MICRO</text>
<text x="23.2" y="52.6" transform="rotate(-90 23.2 52.6)">P4</text>
<text x="58.1" y="49.5">R10</text>
<text x="81.7" y="53.2">D1</text>
<text x="115" y="53.7">K</text>
<text x="201.1" y="53.4" transform="rotate(-90 201.1 53.4)">PE15</text>
<text x="209.2" y="48.4" transform="rotate(-90 209.2 48.4)">S4</text>
<text x="237.8" y="53.4" transform="rotate(-90 237.8 53.4)">PE14</text>
<text x="245.9" y="48.4" transform="rotate(-90 245.9 48.4)">S3</text>
<text x="274.5" y="53.4" transform="rotate(-90 274.5 53.4)">PE13</text>
<text x="282.7" y="48.4" transform="rotate(-90 282.7 48.4)">S2</text>
<text x="81.7" y="56.1">BAT60A</text>
<text x="162" y="56.8" transform="rotate(-90 162 56.8)">+3,3V</text>
<text x="71.2" y="61.5">VUSB</text>
<text x="118.4" y="64.2">LD1117S33</text>
<text x="118.4" y="61.5">IC3</text>
<text x="36.1" y="101.1">+3,3V +3,3V +3,3V</text>
<text x="93.8" y="101.1">+3,3V</text>
<text x="143.6" y="101.1">+3,3V</text>
<text x="248.5" y="103.8">+3,3V +3,3V</text>
<text x="37.9" y="116.1" transform="rotate(-90 37.9 116.1)">R14</text>
<text x="43.4" y="116.1" transform="rotate(-90 43.4 116.1)">10k</text>
<text x="45.8" y="116.1" transform="rotate(-90 45.8 116.1)">R15</text>
<text x="51.3" y="116.1" transform="rotate(-90 51.3 116.1)">10k</text>
<text x="81.2" y="115.8">JTAG</text>
<text x="151.1" y="116.6" transform="rotate(-90 151.1 116.6)">PE0</text>
<text x="159" y="116.6" transform="rotate(-90 159 116.6)">PE1</text>
<text x="166.8" y="116.6" transform="rotate(-90 166.8 116.6)">PE2</text>
<text x="174.7" y="116.6" transform="rotate(-90 174.7 116.6)">PE3</text>
<text x="182.6" y="116.6" transform="rotate(-90 182.6 116.6)">PE4</text>
<text x="190.4" y="116.6" transform="rotate(-90 190.4 116.6)">PE5</text>
<text x="198.3" y="116.6" transform="rotate(-90 198.3 116.6)">PE6</text>
<text x="206.2" y="116.6" transform="rotate(-90 206.2 116.6)">PE7</text>
<text x="258.3" y="118.7" transform="rotate(-90 258.3 118.7)">R3</text>
<text x="263.8" y="118.7" transform="rotate(-90 263.8 118.7)">10k</text>
<text x="236.5" y="124.5">N94</text>
<text x="249.4" y="121.9" transform="rotate(-90 249.4 121.9)">PMLL4448</text>
<text x="251.7" y="121.9" transform="rotate(-90 251.7 121.9)">D3</text>
<text x="265.9" y="122.7">R7</text>
<text x="18.7" y="127.1">N66</text>
<text x="18.7" y="129.7">N67</text>
<text x="145.5" y="129.2" transform="rotate(-90 145.5 129.2)">R1</text>
<text x="151" y="129.2" transform="rotate(-90 151 129.2)">330R</text>
<text x="153.3" y="129.2" transform="rotate(-90 153.3 129.2)">R2</text>
<text x="158.8" y="129.2" transform="rotate(-90 158.8 129.2)">330R</text>
<text x="161.2" y="129.2" transform="rotate(-90 161.2 129.2)">R4</text>
<text x="166.7" y="129.2" transform="rotate(-90 166.7 129.2)">330R</text>
<text x="169.1" y="129.2" transform="rotate(-90 169.1 129.2)">R6</text>
<text x="174.6" y="129.2" transform="rotate(-90 174.6 129.2)">330R</text>
<text x="176.9" y="129.2" transform="rotate(-90 176.9 129.2)">R22</text>
<text x="182.4" y="129.2" transform="rotate(-90 182.4 129.2)">330R</text>
<text x="184.8" y="129.2" transform="rotate(-90 184.8 129.2)">R23</text>
<text x="190.3" y="129.2" transform="rotate(-90 190.3 129.2)">330R</text>
<text x="192.7" y="129.2" transform="rotate(-90 192.7 129.2)">R24</text>
<text x="198.2" y="129.2" transform="rotate(-90 198.2 129.2)">330R</text>
<text x="200.5" y="129.2" transform="rotate(-90 200.5 129.2)">R25</text>
<text x="206" y="129.2" transform="rotate(-90 206 129.2)">330R</text>
<text x="265.9" y="128.2">100R</text>
<text x="282.7" y="129.7" transform="rotate(-90 282.7 129.7)">S1</text>
<text x="18.7" y="137.6">N94</text>
<text x="261.1" y="133.1">C13</text>
<text x="274.5" y="134.4" transform="rotate(-90 274.5 134.4)">RESET</text>
<text x="147.3" y="142.9" transform="rotate(-90 147.3 142.9)">N55</text>
<text x="155.2" y="142.9" transform="rotate(-90 155.2 142.9)">N54</text>
<text x="163" y="142.9" transform="rotate(-90 163 142.9)">N53</text>
<text x="170.9" y="142.9" transform="rotate(-90 170.9 142.9)">N52</text>
<text x="178.8" y="142.9" transform="rotate(-90 178.8 142.9)">N51</text>
<text x="186.6" y="142.9" transform="rotate(-90 186.6 142.9)">N47</text>
<text x="194.5" y="142.9" transform="rotate(-90 194.5 142.9)">N46</text>
<text x="202.4" y="142.9" transform="rotate(-90 202.4 142.9)">N27</text>
<text x="261.1" y="138.7">100n</text>
<text x="80.4" y="152.6">P7</text>
<text x="77.8" y="171.7">Cortex Debug</text>
<text x="104.3" y="169.6" transform="rotate(-90 104.3 169.6)">+3,3V</text>
<text x="157" y="175.6">3,3V</text>
<text x="178" y="175.6">GND</text>
<text x="149.4" y="194.3">+3,3V</text>
</g>
<g font-size="2.9" fill="#800000">
<text x="30.8" y="24.3">+</text>
<text x="231.2" y="190.1">Project-Version:</text>
<text x="231.2" y="195.3">Date / Time:</text>
<text x="231.2" y="200.6">Sheet:</text>
</g>
<g font-size="2.9" fill="#008000">
<text x="52.8" y="37.9">D+</text>
<text x="52.8" y="45.8">D-</text>
<text x="186.6" y="45.8">PE15</text>
<text x="226" y="45.8">PE14</text>
<text x="262.7" y="45.8">PE13</text>
<text x="26.6" y="127.1">ICE_DAT</text>
<text x="26.6" y="129.7">ICE_CK</text>
<text x="236.5" y="127.1">RESET</text>
<text x="26.6" y="137.6">RESET</text>
</g>
<text font-size="2.9" fill="#808000" x="177.7" y="165.4">not fitted</text>
<g font-size="2.5" fill="#808080">
<text x="25.6" y="41.3">8</text>
<text x="29.6" y="40.2">8</text>
<text x="33.5" y="41.3">6</text>
<text x="37.5" y="40.2">6</text>
<text x="33.5" y="46.6">4</text>
<text x="33.5" y="44">5</text>
<text x="37.5" y="45.4">4</text>
<text x="37.5" y="42.8">5</text>
<text x="21.7" y="49.2">10</text>
<text x="27" y="48.1">10</text>
<text x="33.5" y="51.8">2</text>
<text x="33.5" y="49.2">3</text>
<text x="37.5" y="50.7">2</text>
<text x="37.5" y="53.3">1</text>
<text x="37.5" y="48.1">3</text>
<text x="25.6" y="57.1">9</text>
<text x="29.6" y="55.9">9</text>
<text x="33.5" y="54.5">1</text>
<text x="33.5" y="57.1">7</text>
<text x="37.5" y="55.9">7</text>
<text x="108.6" y="54.3">IN</text>
<text x="113.7" y="58.1">GND</text>
<text x="118.6" y="54.3">OUT</text>
<text x="76.8" y="155.6">10</text>
<text x="89.4" y="155.6">9</text>
<text x="78.1" y="160.8">6</text>
<text x="78.1" y="158.2">8</text>
<text x="89.4" y="160.8">5</text>
<text x="89.4" y="158.2">7</text>
<text x="78.1" y="166.1">2</text>
<text x="78.1" y="163.5">4</text>
<text x="89.4" y="166.1">1</text>
<text x="89.4" y="163.5">3</text>
</g>
<g font-size="2.1" fill="#808080">
<text x="98.5" y="59.7">C7</text>
<text x="135.2" y="59.7">C9</text>
<text x="98.5" y="65.2">10uF.</text>
<text x="135.2" y="65.2">10uF.</text>
</g>
<g font-size="2.1" fill="#800000">
<text x="80.9" y="155.2">10</text>
<text x="87" y="155.2">9</text>
<text x="80.9" y="168.6">2</text>
<text x="87" y="168.6">1</text>
</g>
<g font-size="1.7" fill="#808080">
<text x="75.9" y="118.5">VCC</text>
<text x="81.2" y="118.5">1</text>
<text x="86.4" y="118.5">2</text>
<text x="89.6" y="118.5">VCC</text>
<text x="75.9" y="121.1">TRST</text>
<text x="75.9" y="123.7">TDI</text>
<text x="81.2" y="121.1">3</text>
<text x="81.2" y="123.7">5</text>
<text x="86.4" y="121.1">4</text>
<text x="86.4" y="123.7">6</text>
<text x="89.4" y="121.1">GND</text>
<text x="89.4" y="123.7">GND</text>
<text x="75.9" y="126.3">TMS</text>
<text x="75.9" y="129">TCK</text>
<text x="75.9" y="131.6">RTCK</text>
<text x="81.2" y="126.3">7</text>
<text x="81.2" y="129">9</text>
<text x="81.2" y="131.6">11</text>
<text x="86.4" y="126.3">8</text>
<text x="86.4" y="129">10</text>
<text x="86.4" y="131.6">12</text>
<text x="89.4" y="126.3">GND</text>
<text x="89.4" y="129">GND</text>
<text x="89.4" y="131.6">GND</text>
<text x="75.9" y="134.2">TDO</text>
<text x="75.9" y="136.8">RST</text>
<text x="81.2" y="134.2">13</text>
<text x="81.2" y="136.8">15</text>
<text x="86.4" y="134.2">14</text>
<text x="86.4" y="136.8">16</text>
<text x="89.4" y="134.2">GND</text>
<text x="89.4" y="136.8">GND</text>
<text x="80.9" y="142.1">19</text>
<text x="81.2" y="139.4">17</text>
<text x="86.4" y="139.4">18</text>
<text x="86.4" y="142.1">20</text>
<text x="89.4" y="139.5">GND</text>
<text x="89.4" y="142.1">GND</text>
</g>
</svg>
